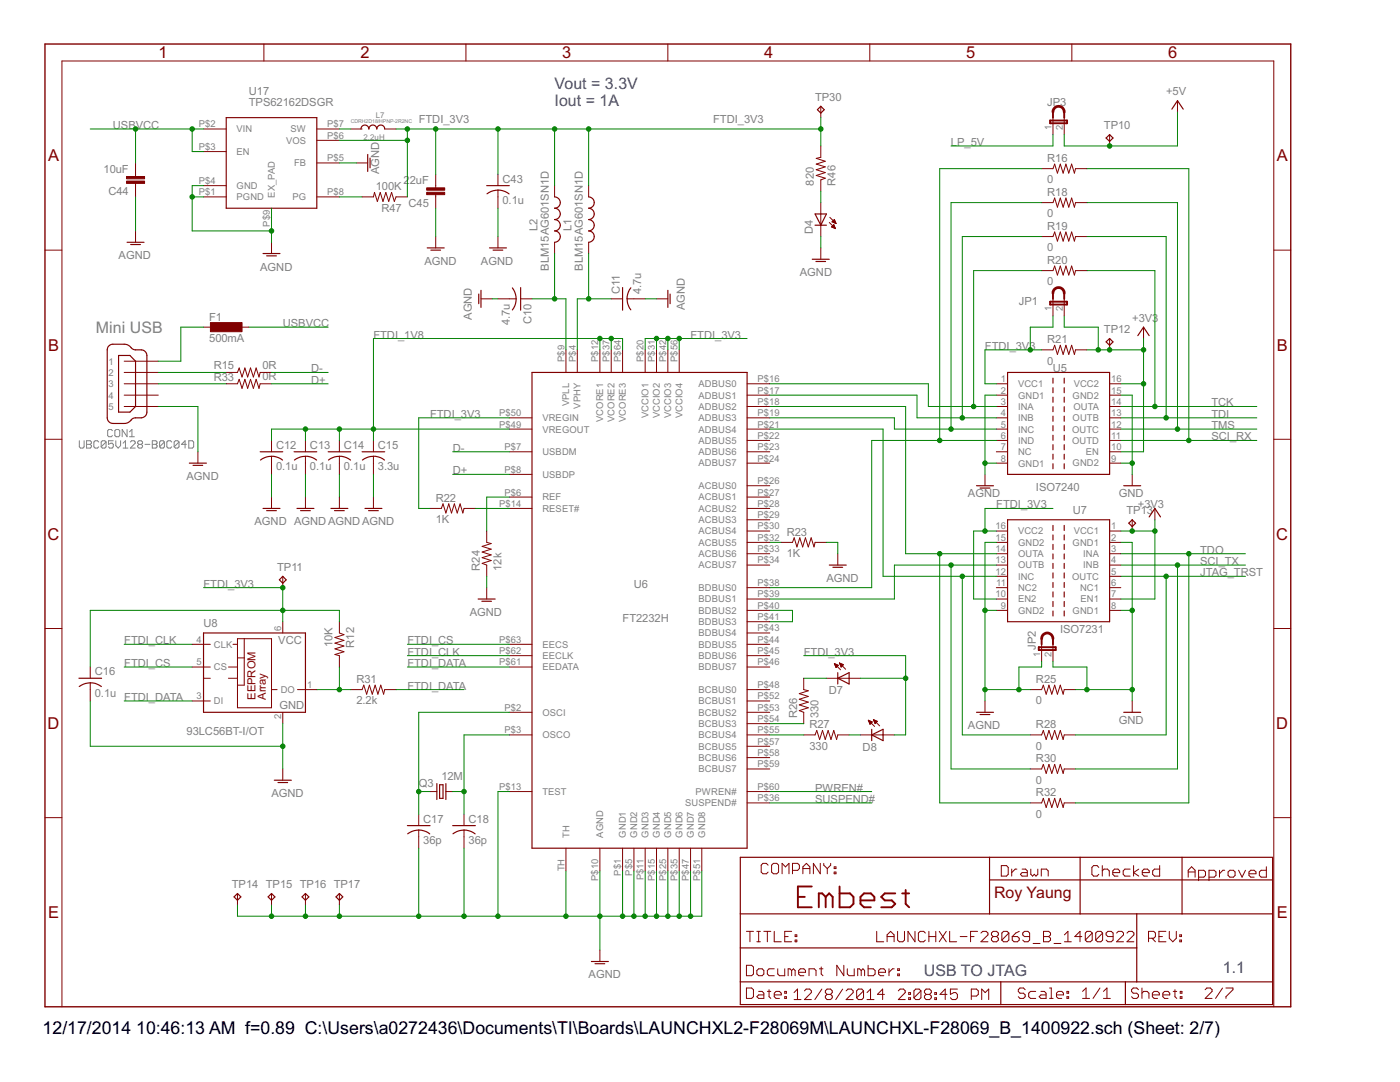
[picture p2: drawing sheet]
<svg xmlns="http://www.w3.org/2000/svg" width="279mm" height="216mm" viewBox="0 0 279 216" stroke-linecap="round" stroke-linejoin="round" font-family="sans-serif">
<g fill="none" stroke="#808080" stroke-width=".2">
<path d="M15.8 87.9v1.3l.3 .2h.5l.2-.2v-1.3M17.3 87.9h.7l.2 .3v.2l-.2 .3 .2 .2v.3l-.2 .2h-.7zM17.3 88.7h.7M19.7 88.2l-.2-.3h-.5l-.3 .3v1l.3 .2h.5l.2-.2M21.2 88.2v1l-.3 .2h-.5l-.2-.2M21.2 88.2l-.3-.3h-.5l-.2 .3v1M21.2 88.2l-1 1M22.4 85.9l-.2-.2h-.5l-.2 .2v1l.2 .2h.5l.2-.2M22.6 87.9h-.9v.8l.4-.3h.3l.2 .3v.5l-.2 .2h-.5l-.2-.2M22.9 85.9l.3-.2h.5l.2 .2v1l-.2 .2h-.5l-.3-.2zM23.1 87.9v1l.5 .5 .5-.5v-1M24.6 89.4h.9"/>
<path d="M24.6 88.4l.4-.5v1.5M25.4 85.7v1.4l-1-1.4v1.4M25.8 87.1h1M25.8 86.2l.5-.5v1.4M26 88.2l.3-.3h.5l.2 .3v.2l-1 1h1M27.7 88.7l-.2 .2v.3l.2 .2h.5l.2-.2v-.3l-.2-.2M27.7 88.7l-.2-.3v-.2l.2-.3h.5l.2 .3v.2l-.2 .3M27.7 88.7h.5M28.9 88.7h1M30.4 87.9h.7l.2 .3v.2l-.2 .3 .2 .2v.3l-.2 .2h-.7zM30.4 88.7h.7M32.8 88.2v1l-.2 .2h-.5l-.2-.2"/>
<path d="M32.8 88.2l-.2-.3h-.5l-.2 .3v1M32.8 88.2l-.9 1M34.3 88.2l-.3-.3h-.5l-.2 .3v1l.2 .2h.5l.3-.2M35.7 88.2v1l-.2 .2h-.5l-.2-.2M35.7 88.2l-.2-.3h-.5l-.2 .3v1M35.7 88.2l-.9 1M37.2 88.7h-1l.7-.8v1.5M37.7 87.9h.7l.3 .3v1l-.3 .2h-.7z"/>
</g>
<g fill="none" stroke="#800000" stroke-width=".2">
<path d="M52.7 8.8v3.4M93 8.8v3.4M133.3 8.8v3.4M173.6 8.8v3.4M213.9 8.8v3.4M27.1 32.5v2.7M27.1 36.6v2.7M40.6 30.2h4.5M40.6 37h4.5M40.6 39.3h4.5M40.6 25.7h4.5M63.2 32.5h4.5"/>
<path d="M63.2 39.3h4.5M63.2 25.7h4.5M63.2 28h4.5M70 25.7h2.3M71.1 32.5h2.3M72.3 39.3h2.2l.2-.9 .6 1.8 .6-1.8 .5 1.8 .6-1.8 .6 1.8 .5-1.8 .6 1.8 .3-.9h2.3M76.8 25.7h2.2M87 34.8v2.7M87 38.8v2.8M99.4 34.8v2.2M99.4 37.9v3.7M110.7 37v2.3"/>
<path d="M117.5 37v2.3M163.8 21.2v2.3M163.8 29.1v2.3l-.9 .2 1.8 .6-1.8 .5 1.8 .6-1.8 .6 1.8 .5-1.8 .6 1.8 .6-.9 .3v2.3M207.9 33.7h2.2l.4-1 .5 1.8 .6-1.8 .6 1.8 .5-1.8 .6 1.8 .6-1.8 .5 1.8 .3-.8h2.2M210.1 23.5v3.4M212.4 23.5v3.4M221.4 26.9v2.2M235 20.1v2.3M9 49.9h3.4M27.1 46.1v2.2M54.2 48.3v2.3M87 47.2v2.3"/>
<path d="M96 59.6h2.3M99.4 59.6h3.6M99.4 47.2v2.3M103.9 59.6h2.3M110.7 48.3v2.3M117.5 48.3v2.3M122 59.6h2.2M125.2 59.6h3.6M131 59.6h2.3M163.8 40.4v6.8M163.8 49.5v2.2M165.5 44.4l1.2 1.2"/>
<path d="M165.6 43.4l1.3 1.2M165.9 45.3l.5-.5 .3 .8zM166 45.3h.6M166 45.2h.6M166.1 44.3l.4-.5 .4 .8zM166.1 44.3h.6M166.1 45.1h.4M166.2 44.2h.5M166.2 45h.3M166.3 44.1h.3M166.3 45.4h.3M166.3 44.4h.5"/>
<path d="M166.3 44.9h.1M166.4 44h.2M166.5 43.9h.1M166.5 45.5h.2M166.6 44.5h.2M166.8 44.6h.1M207.9 54h2.2l.4-.9 .5 1.8 .6-1.8 .6 1.8 .5-1.8 .6 1.8 .6-1.8 .5 1.8 .3-.9h2.2M207.9 47.2h2.2l.4-.9 .5 1.8 .6-1.8 .6 1.8 .5-1.8 .6 1.8 .6-1.8 .5 1.8 .3-.9h2.2M207.9 40.4h2.2l.4-.9 .5 1.8 .6-1.8 .6 1.8 .5-1.8 .6 1.8 .6-1.8 .5 1.8 .3-.9h2.2M210.1 59.6v3.4M212.4 59.6v3.4M254.2 49.9h3.4"/>
<path d="M24.8 78.8h6.8M24.8 76.6h6.8M24.8 72.1h6.8M24.8 74.3h6.8M40.6 65.3h2.3M45.1 76.6h2.3l.3-.9 .6 1.8 .6-1.8 .5 1.8 .6-1.8 .6 1.8 .5-1.8 .6 1.8 .2-.9h2.3M45.1 74.3h2.3l.3-.9 .6 1.8 .6-1.8 .5 1.8 .6-1.8 .6 1.8 .5-1.8 .6 1.8 .2-.9h2.3M47.4 65.3h2.3M112.9 69.8v4.5M115.2 69.8v4.5M119.7 69.8v4.5M122 69.8v4.5"/>
<path d="M124.2 69.8v4.5M128.8 69.8v4.5M131 69.8v4.5M133.3 69.8v4.5M135.6 69.8v4.5M149.1 78.8h4.5M149.1 76.6h4.5M198.8 78.8h2.3M198.8 76.6h2.3M207.9 69.8h2.2l.4-.9 .5 1.8 .6-1.8 .6 1.8 .5-1.8 .6 1.8 .6-1.8 .5 1.8 .3-.9h2.2M221.4 78.8h2.3M221.4 76.6h2.3"/>
<path d="M221.4 67.5v2.3M228.2 65.3v2.2M9 87.7h3.4M24.8 81.1h6.8M39.5 90.1v2.3M54.2 87.9v2.2M54.2 91.1v3.6M54.2 99.2v2.3M61 87.9v2.2M61 91.1v3.6M61 99.2v2.3M67.7 87.9v2.2"/>
<path d="M67.7 91.1v3.6M67.7 99.2v2.3M74.5 87.9v2.2M74.5 91.1v3.6M74.5 99.2v2.3M101.6 83.4h4.6M101.6 90.1h4.6M101.6 94.7h4.6M101.6 99.2h4.6M101.6 85.6h4.6M149.1 83.4h4.5M149.1 90.1h4.5"/>
<path d="M149.1 99.2h4.5M149.1 96.9h4.5M149.1 92.4h4.5M149.1 87.9h4.5M149.1 85.6h4.5M149.1 81.1h4.5M196.6 94.7v2.2M198.8 83.4h2.3M198.8 90.1h2.3M198.8 92.4h2.3M198.8 87.9h2.3M198.8 85.6h2.3"/>
<path d="M198.8 81.1h2.3M221.4 83.4h2.3M221.4 90.1h2.3M221.4 92.4h2.3M221.4 87.9h2.3M221.4 85.6h2.3M221.4 81.1h2.3M226 94.7v2.2M254.2 87.7h3.4M56.4 115v2.3M85.8 101.5h2.3l.3-1 .6 1.9 .6-1.9 .5 1.9 .6-1.9 .5 1.9 .6-1.9 .6 1.9 .2-.9h2.3M97.1 106v2.2l.9 .3-1.8 .5 1.8 .6-1.8 .6 1.8 .5-1.8 .6 1.8 .5-1.8 .6 .9 .4v2.2"/>
<path d="M97.1 117.3v2.2M101.6 101.5h4.6M149.1 101.5h4.5M149.1 119.5h4.5M149.1 117.3h4.5M149.1 103.7h4.5M149.1 106h4.5M149.1 108.2h4.5M149.1 110.5h4.5M149.1 112.8h4.5M155.9 108.2h2.3l.3-.9 .5 1.8 .6-1.8 .6 1.8 .5-1.8 .6 1.8 .6-1.8 .6 1.8 .2-.9h2.2M167.2 110.5v2.3"/>
<path d="M198.8 119.5h2.3M198.8 117.3h2.3M198.8 106h2.3M198.8 108.2h2.3M198.8 110.5h2.3M198.8 112.8h2.3M198.8 115h2.3M221.4 119.5h2.3M221.4 117.3h2.3M221.4 106h2.3M221.4 108.2h2.3M221.4 110.5h2.3"/>
<path d="M221.4 112.8h2.3M221.4 115h2.3M226 103.7v2.3M230.5 101.5v2.2M9 125.4h3.4M18 133.1v2.2M18 136.2v3.7M38.4 139.9h3.6M38.4 128.6h3.6M38.4 133.1h3.6M40.6 135.3h1.4M45.6 135.3h1.8"/>
<path d="M45.6 133.1h1.8M46.5 128.6h.9M47.4 127.4h6.8v13.8h-6.8zM47.4 131.3h1.3M48.7 127.4v9.3h-1.3M54.2 137.6h1.1M56.4 124.1v2.2M59.4 137.6h3.8M67.7 124.1v2.2l.9 .3-1.8 .6 1.8 .6-1.8 .5 1.8 .6-1.8 .6 1.8 .5-1.8 .6 .9 .2v2.3M70 137.6h2.3l.3-.9 .6 1.8 .5-1.8 .6 1.8 .6-1.8 .5 1.8 .6-1.8 .6 1.8 .2-.9h2.2M101.6 128.6h4.6M101.6 133.1h4.6"/>
<path d="M101.6 130.8h4.6M149.1 137.6h4.5M149.1 139.9h4.5M149.1 128.6h4.5M149.1 133.1h4.5M149.1 130.8h4.5M149.1 126.3h4.5M149.1 124.1h4.5M149.1 121.8h4.5M160.4 135.3v2.3l.9 .2-1.8 .6 1.8 .6-1.8 .5 1.8 .6-1.8 .6 1.8 .5-1.8 .6 .9 .3v2.3M164.9 135.3h6.8M166.5 132.4l1.2 1.2"/>
<path d="M166.5 132.4l.8 .4M166.5 132.4l.4 .8 .4-.4M166.5 132.5h.1M166.6 132.5h.3M166.6 132.7h.5M166.7 132.8h.6M166.7 132.9h.5M166.8 133h.3M166.8 133.1h.2M166.8 133.2h.1M167.5 132.3l1.3 1.2M167.5 132.3l.8 .3-.4 .5z"/>
<path d="M167.6 132.4h.1M167.6 132.5h.3M167.6 132.5h.5M167.7 132.7h.6M167.7 132.8h.5M167.8 132.9h.3M167.8 133h.2M167.9 133.1h.1M196.6 139.9v2.2M198.8 121.8h2.3M205.6 137.6h2.3l.3-.9 .6 1.8 .5-1.8 .6 1.8 .6-1.8 .5 1.8 .6-1.8 .6 1.8 .2-.9h2.3M207.9 128.6v3.4"/>
<path d="M210.1 128.6v3.4M221.4 121.8h2.3M226 139.9v2.2M254.2 125.4h3.4M56.4 142.1v2.3M56.4 153.4v2.3M85.8 157.9h1.4M89 157.9h1.3M101.6 142.1h4.6M101.6 146.6h4.6M101.6 157.9h4.6M149.1 142.1h4.5"/>
<path d="M149.1 146.6h4.5M149.1 157.9h4.5M149.1 144.4h4.5M149.1 148.9h4.5M149.1 151.2h4.5M149.1 153.4h4.5M160.4 146.6h2.3l.3-.8 .6 1.8 .5-1.8 .6 1.8 .6-1.8 .5 1.8 .6-1.8 .6 1.8 .2-1h2.3M171.7 146.6h6.8M173.3 143.7l1.2 1.2M173.3 143.7l.8 .4-.5 .4M173.3 143.7l.3 .8M173.3 143.8h.1"/>
<path d="M173.4 143.9h.3M173.4 144h.5M173.5 144.1h.6M173.5 144.2h.4M173.5 144.3h.3M173.6 144.4h.1M173.6 144.5h.1M174.3 143.6l1.3 1.2M174.3 143.6l.8 .3-.5 .5zM174.3 143.7h.2M174.4 143.8h.3M174.4 143.9h.6"/>
<path d="M174.5 144h.6M174.5 144.1h.5M174.6 144.2h.3M174.6 144.3h.2M205.6 146.6h2.3l.3-.8 .6 1.8 .5-1.8 .6 1.8 .6-1.8 .5 1.8 .6-1.8 .6 1.8 .2-1h2.3M205.6 153.4h2.3l.3-.9 .6 1.8 .5-1.8 .6 1.8 .6-1.8 .5 1.8 .6-1.8 .6 1.8 .2-.9h2.3M9 163.2h3.4M47.4 178.3v2.3M54.2 178.3v2.3M61 178.3v2.3M67.7 178.3v2.3M83.6 162.5v2.2"/>
<path d="M83.6 165.6v3.6M92.6 162.5v2.2M92.6 165.6v3.6M112.9 169.2v4.6M119.7 169.2v4.6M124.2 169.2v4.6M126.5 169.2v4.6M128.8 169.2v4.6M131 169.2v4.6M133.3 169.2v4.6M135.6 169.2v4.6M137.8 169.2v4.6"/>
<path d="M140.1 169.2v4.6M149.1 160.2h4.5M153.3 172.6l-.3-.3h-.7l-.4 .3v1.4l.4 .3h.7l.3-.3M154.3 172.3h.7l.4 .3v1.4l-.4 .3h-.7l-.3-.3v-1.4zM156.1 174.3v-2l.7 .7 .7-.7v2M158.2 173.7h1l.3-.4v-.7l-.3-.3h-1v2M160.2 174.3v-1.3l.7-.7 .7 .7v1.3M160.2 173.3h1.4M163.7 172.3v2l-1.4-2v2M164.4 172.3v.3l.7 .7M165.1 173.3v1M165.8 172.3v.3l-.7 .7"/>
<path d="M166.5 174h.3v.3h-.3zM166.5 173h.3v.3h-.3zM199.8 172.7h1.1l.3 .4v1.4l-.3 .3h-1.1zM201.9 173.4v1.4M202.9 173.4h-.3l-.7 .7M204 173.4h.7l.3 .4v1h-1l-.4-.3 .4-.4h1M205.6 160.2h2.3l.3-.9 .6 1.8 .5-1.8 .6 1.8 .6-1.8 .5 1.8 .6-1.8 .6 1.8 .2-.9h2.3M205.7 173.4v1.1l.4 .3 .3-.3 .4 .3 .3-.3v-1.1M207.8 174.8v-1.4h1.1l.3 .4v1M219.3 173.1l-.4-.4h-.7l-.3 .4v1.4l.3 .3h.7l.4-.3M220 173.8l.3-.4h.7l.4 .4v1M220 172.7v2.1"/>
<path d="M222.1 174.1h1.4v-.3l-.4-.4h-.7l-.3 .4v.7l.3 .3h.7M225.5 173.4h-1l-.3 .4v.7l.3 .3h1M226.2 172.7v2.1M227.3 173.4l-1.1 .7 1.1 .7M228 174.1h1.4v-.3l-.4-.4h-.7l-.3 .4v.7l.3 .3h.7M231.4 172.7v2.1h-1l-.4-.3v-.7l.4-.4h1M237.1 175v-1.3l.7-.7 .7 .7v1.3M237.1 174h1.4M239.2 175h1l.4-.3v-.7l-.4-.3h-1v2M241.3 175h1l.4-.3v-.7l-.4-.3h-1v2M243.4 173.7v1.3M244.4 173.7h-.3l-.7 .6"/>
<path d="M245.1 174l.3-.3h.7l.4 .3v.7l-.4 .3h-.7l-.3-.3zM247.2 173.7l.7 1.3 .7-1.3M249.3 174.3h1.4v-.3l-.4-.3h-.7l-.3 .3v.7l.3 .3h.7M252.7 173v2h-1l-.4-.3v-.7l.4-.3h1M254.2 163.2h3.4M119.7 189.6v2.3M149 192.6h1l.4 .4v1.4l-.4 .3h-1zM149 197.1h1l.4 .4v1.4l-.4 .3h-1zM149 185.8h1.4M149.7 185.8v2.1M151 193.7l.4-.4h.7l.3 .4v.7l-.3 .3h-.7l-.4-.3zM151 185.8h.7"/>
<path d="M151 187.9h.7M151.4 197.8h.7l.3 .4v1h-1l-.4-.3 .4-.4h1M151.4 185.8v2.1M152.4 185.8h1.4M153.1 197.8h.7M153.1 185.8v2.1M153.5 197.5v1.4l.3 .3M154.5 198.5h1.4v-.3l-.3-.4h-.7l-.4 .4v.7l.4 .3h.7M154.5 185.8v2.1h1.4M154.5 193.3h-1l-.4 .4v.7l.4 .3h1M155.2 193.3v1.1l.4 .3h1v-1.4M156.6 198.9h.4v.3h-.4z"/>
<path d="M156.6 197.8h.4v.4h-.4zM156.6 186.9h.7M158 185.8h-1.4v2.1h1.4M158 193.7l.3-.4 .4 .4v1M158 193.7l-.4-.4h-.3v1.4M158 193.7v1M158.5 198.1l.7-.7v2.1M158.5 199.5h1.4M158.7 187.6h.3v.3h-.3zM158.7 186.5h.3v.4h-.3zM159.4 194h1.4v-.3l-.4-.4h-.7l-.3 .4v.7l.3 .3h.7M160.5 197.7l.4-.3h.7l.3 .3v.4l-1.4 1.4h1.4"/>
<path d="M161.5 194.7v-1.4h1l.4 .4v1M163.5 193.3h.7M163.9 193v1.4l.3 .3M164 197.4l-1.4 2.1M165.1 198.4l-.4 .4v.3l.4 .4h.7l.3-.4v-.3l-.3-.4M165.1 198.4l-.4-.3v-.4l.4-.3h.7l.3 .3v.4l-.3 .3M165.1 198.4h.7M168.2 197.4l-1.4 2.1M168.4 192.6v2.1l-1.4-2.1v2.1M168.9 197.7l.3-.3h.7l.4 .3v.4l-1.4 1.4h1.4M169.1 193.3v1.1l.3 .3h1.1v-1.4M171.9 193.7l-.4-.4h-.3v1.4"/>
<path d="M171.9 193.7v1M171.9 193.7l.3-.4 .4 .4v1M172.3 197.7v1.4l-.3 .4h-.7l-.3-.4M172.3 197.7l-.3-.3h-.7l-.3 .3v1.4M172.3 197.7l-1.3 1.4M173 199.5h1.4M173 198.1l.7-.7v2.1M173.2 192.6v2.1h1.1l.3-.3v-.7l-.3-.4h-1.1M175 185.8v2.1h1.4M175.3 194h1.4v-.3l-.3-.4h-.7l-.4 .4v.7l.4 .3h.7M176.5 198.4h-1.4l1-1v2.1M177 186.9h1.4"/>
<path d="M177 187.9v-1.4l.7-.7 .7 .7v1.4M177.4 193.3v1.4M178.5 193.3h-.4l-.7 .7M179.1 185.8v1.8l.4 .3h.7l.3-.3v-1.8M179.2 194.4h.3v.3h-.3zM179.2 193.3h.3v.4h-.3zM179.3 197.7l.3-.3h.7l.4 .3v.4l-1.4 1.4h1.4M181.4 199.1h.3v.4h-.3zM181.4 198.1h.3v.3h-.3zM182.6 185.8v2.1l-1.4-2.1v2.1M183.8 197.7v1.4l-.4 .4h-.6l-.4-.4M183.8 197.7l-.4-.3h-.6l-.4 .3v1.4"/>
<path d="M183.8 197.7l-1.4 1.4M184.7 186.2l-.4-.4h-.7l-.3 .4v1.4l.3 .3h.7l.4-.3M184.8 198.4l-.3 .4v.3l.3 .4h.7l.4-.4v-.3l-.4-.4M184.8 198.4l-.3-.3v-.4l.3-.3h.7l.4 .3v.4l-.4 .3M184.8 198.4h.7M185.4 186.9h1.4M185.4 185.8v2.1M186.6 199.1h.3v.4h-.3zM186.6 198.1h.3v.3h-.3zM186.8 185.8v2.1M187.5 185.8l1.3 2.1M188.8 185.8l-1.3 2.1"/>
<path d="M189 198.4h-1.4l1-1v2.1M189.5 185.8v2.1h1.4M191.1 197.4h-1.4v1l.7-.3h.3l.4 .3v.7l-.4 .4h-.7l-.3-.4M191.6 186.9h1.4M193.7 186.9h.7M193.8 198.8h1.1l.3-.4v-.7l-.3-.3h-1.1v2.1M195.1 185.8h-1.4v2.1M195.8 186.2l.3-.4h.7l.4 .4v.3l-1.4 1.4h1.4M195.9 199.5v-2.1l.7 .7 .7-.7v2.1M198.2 186.9l-.3-.4v-.3l.3-.4h.7l.3 .4v.3l-.3 .4M198.2 186.9l-.3 .3v.4l.3 .3h.7l.3-.3v-.4l-.3-.3M198.2 186.9h.7"/>
<path d="M201.3 186.2l-.3-.4h-.7l-.4 .4v1.4M201.3 186.2v1.4l-.3 .3h-.7l-.4-.3M201.3 186.2l-1.4 1.4M202 186.9h1.1l.3 .3v.4l-.3 .3h-.7l-.4-.3zM203.4 185.8l-.7 .4-.7 .7M204.6 197.5l-.3-.4h-.7l-.4 .4v.3l.4 .4h.7l.3 .3v.4l-.3 .3h-.7l-.4-.3M205.5 186.9h-1.1l-.3-.4v-.3l.3-.4h.7l.4 .4v1.4l-.4 .3h-.7l-.3-.3M206.2 188.3h1.4M206.7 197.8h-1l-.4 .4v.7l.4 .3h1M207.7 197.8h.7l.4 .4v1h-1.1l-.3-.3 .3-.4h1.1M208.3 185.8h1l.4 .4v.3l-.4 .4 .4 .3v.4l-.4 .3h-1zM208.3 186.9h1"/>
<path d="M209.5 199.2h.7M209.5 197.1h.3v2.1M210.4 188.3h1.3M210.8 198.5h1.4v-.3l-.3-.4h-.7l-.4 .4v.7l.4 .3h.7M212.4 187.9h1.4M212.4 186.5l.7-.7v2.1M212.9 198.9h.4v.3h-.4zM212.9 197.8h.4v.4h-.4zM215.9 186.9h-1.4l1-1.1v2.1M216 199.2h1.4M216 197.8l.7-.7v2.1M218 186.2l-.4-.4h-.7l-.3 .4v1.4"/>
<path d="M218 186.2v1.4l-.4 .3h-.7l-.3-.3M218 186.2l-1.4 1.4M219.5 197.1l-1.4 2.1M220 186.2v1.4l-.3 .3h-.7l-.3-.3M220 186.2l-.3-.4h-.7l-.3 .4v1.4M220 186.2l-1.3 1.4M220.2 199.2h1.4M220.2 197.8l.7-.7v2.1M222.1 186.9h-1l-.4-.4v-.3l.4-.4h.7l.3 .4v1.4l-.3 .3h-.7l-.4-.3M222.8 186.2l.4-.4h.7l.3 .4v.3l-1.4 1.4h1.4M224.9 186.2l.4-.4h.7l.3 .4v.3l-1.4 1.4h1.4M227.2 197.5l-.3-.4h-.7l-.4 .4v.3l.4 .4h.7l.3 .3v.4l-.3 .3h-.7l-.4-.3"/>
<path d="M227.9 198.2l.3-.4h.7l.4 .4v1M227.9 197.1v2.1M229.2 187.2h1.1l.3-.3v-.7l-.3-.4h-1.1v2.1M229.9 187.2l.7 .7M230 198.5h1.4v-.3l-.4-.4h-.7l-.3 .4v.7l.3 .3h.7M231.3 186.9h.7M232.1 198.5h1.3v-.3l-.3-.4h-.7l-.3 .4v.7l.3 .3h.7M232.7 185.8h-1.4v2.1h1.4M233.4 185.8v1.4l.7 .7 .7-.7v-1.4M234.1 197.8h.7M234.5 197.5v1.4l.3 .3M235.5 187.6h.3v.3h-.3z"/>
<path d="M235.5 186.5h.3v.4h-.3zM235.5 198.9h.4v.3h-.4zM235.5 197.8h.4v.4h-.4zM240.5 197.5l.4-.4h.7l.3 .4v.3l-1.4 1.4h1.4M244 197.1l-1.4 2.1M244.7 197.1h1.4v.4l-1.4 1.4v.3M12.4 200.9v-188.7h241.8v188.7"/>
</g>
<g fill="none" stroke="#800000" stroke-width=".23">
<path d="M45.1 23.5h18.1v18.1h-18.1zM72 25.7a.79 .79 0 0 1 .8-.8 .79 .79 0 0 1 .8 .8 .79 .79 0 0 1 .8-.8 .79 .79 0 0 1 .8 .8 .78 .78 0 0 1 .8-.8 .78 .78 0 0 1 .8 .8M73.4 30.8v3.4M73.9 31.5v2M97.1 37h4.5M97.2 38.7a3.6 3.6 0 0 1 4.4 0M110.7 39.3a1.13 1.13 0 0 1 1.1 1.1 1.13 1.13 0 0 1-1.1 1.2 1.13 1.13 0 0 1 1.1 1.1 1.13 1.13 0 0 1-1.1 1.1 1.13 1.13 0 0 1 1.1 1.1 1.13 1.13 0 0 1-1.1 1.2 1.13 1.13 0 0 1 1.1 1.1 1.13 1.13 0 0 1-1.1 1.1M117.5 39.3a1.13 1.13 0 0 1 1.1 1.1 1.13 1.13 0 0 1-1.1 1.2 1.13 1.13 0 0 1 1.1 1.1 1.13 1.13 0 0 1-1.1 1.1 1.13 1.13 0 0 1 1.1 1.1 1.13 1.13 0 0 1-1.1 1.2 1.13 1.13 0 0 1 1.1 1.1 1.13 1.13 0 0 1-1.1 1.1M163.1 21.9l.7-.7 .7 .7-.7 .7zM220.7 27.5l.7-.6 .7 .6-.7 .7zM233.9 21.8l1.1-1.7 1.1 1.7M25.4 48.3h3.3"/>
<path d="M26.1 48.8h1.9M52.5 50.6h3.4M53.2 51.1h2M85.3 49.5h3.3M86 49.9h1.9M95.5 58.7v1.9M96 57.9v3.4M97.7 49.5h3.4M98.4 49.9h2M102.3 57.4l.4 .9 .3 1.3M103 59.6l-.3 1.4-.4 .8M103.9 57.4v4.5"/>
<path d="M124.2 57.4v4.5M125.2 59.6l.1 1 .6 1.2M125.9 57.4l-.5 .9-.3 1.3M133.3 57.9v3.4M133.7 58.7v1.9M162.1 51.7h3.4M162.7 42.7h2.2l-1.1 2.2zM162.7 44.9h2.2M162.8 52.2h2M21.7 69l.5-.3h2.9l.6 .2 .6 .7a2.17 2.17 0 0 0 1.9 .2 1.16 1.16 0 0 1 1.1 1.1v11.3a1.16 1.16 0 0 1-1.1 1.2 2.17 2.17 0 0 0-1.9 .2l-.6 .6-.6 .3h-2.6a1.16 1.16 0 0 1-1.1-1.1v-13.6zM23.7 70.9h2.2l1.2 1.2v9l-1.2 1.1h-2.2zM106.2 74.3h42.9v94.9h-42.9z"/>
<path d="M201.1 74.3h20.3v20.4h-20.3zM210.1 75.5v1M210.1 77.4v1M210.1 79.2v1.1M212.4 75.5v1M212.4 77.4v1M212.4 79.2v1.1M220.7 68.2l.7-.7 .7 .7-.7 .7zM227.1 67l1.1-1.7 1.1 1.7M37.8 92.4h3.4M38.5 92.9h1.9M51.9 90.1h4.5"/>
<path d="M52 91.8a3.6 3.6 0 0 1 4.4 0M58.7 90.1h4.5M58.8 91.8a3.6 3.6 0 0 1 4.4 0M65.5 90.1h4.5M65.6 91.8a3.6 3.6 0 0 1 4.4 0M72.3 90.1h4.5M72.3 91.8a3.6 3.6 0 0 1 4.4 0M194.9 96.9h3.4M195.6 97.4h1.9M210.1 81.2v.9M210.1 83v1.1M210.1 84.9v1.1"/>
<path d="M210.1 86.8v1M210.1 88.7v1M210.1 90.6v1M210.1 92.5v1M212.4 81.2v.9M212.4 83v1.1M212.4 84.9v1.1M212.4 86.8v1M212.4 88.7v1M212.4 90.6v1M212.4 92.5v1M224.3 96.9h3.3"/>
<path d="M52.5 101.5h3.4M53.2 101.9h2M56.4 115l.7 .7-.7 .7-.6-.7zM59.3 101.5h3.4M60 101.9h1.9M66 101.5h3.4M66.8 101.9h1.9M72.8 101.5h3.4M73.6 101.9h1.9M95.4 119.5h3.4M96.2 120h1.9M165.5 112.8h3.4"/>
<path d="M166.2 113.2h2M201.1 103.7h20.3v20.4h-20.3zM210.1 104.8v1.1M210.1 106.7v1M210.1 108.6v1M210.1 110.5v1M210.1 112.4v1M210.1 114.3v1M210.1 116.2v1M210.1 118.1v1M212.4 104.8v1.1M212.4 106.7v1"/>
<path d="M212.4 108.6v1M212.4 110.5v1M212.4 112.4v1M212.4 114.3v1M212.4 116.2v1M212.4 118.1v1M225.3 104.4l.7-.7 .6 .7-.6 .7zM229.3 103.1l1.2-1.6 1.1 1.6M15.7 135.3h4.6M15.8 137a3.7 3.7 0 0 1 4.4 0M40.6 126.3h20.4v15.8h-20.4zM167.2 135.3l2.3-1.1v2.3z"/>
<path d="M167.2 134.2v2.3M210.1 120v1M210.1 121.9v1M212.4 120v1M212.4 121.9v1M54.7 155.7h3.4M55.5 156.1h1.9M87.2 156.4v3.1M87.7 156.6h.7v2.7h-.7zM89 156.4v3.1M174 146.6l2.2-1.1v2.3zM174 145.5v2.3"/>
<path d="M194.9 142.1h3.4M195.6 142.6h1.9M224.3 142.1h3.3M46.7 179l.7-.7 .7 .7-.7 .6zM53.5 179l.7-.7 .7 .7-.7 .6zM60.3 179l.7-.7 .6 .7-.6 .6zM67.1 179l.6-.7 .7 .7-.7 .6zM81.3 164.7h4.5M81.4 166.4a3.6 3.6 0 0 1 4.4 0M90.3 164.7h4.6M90.4 166.4a3.6 3.6 0 0 1 4.4 0M147.7 171.1h106.3v29.3h-106.3z"/>
<path d="M197.5 171.1v11.3M197.5 175.6h56.5M215.6 171.1v11.3M235.9 171.1v11.3M118 191.9h3.4M118.7 192.3h2M147.7 182.4h106.3M147.7 195.9h106.3M147.7 189.1h79.2M199.7 195.9v4.5M224.6 195.9v4.5M226.9 182.4v13.5"/>
</g>
<g fill="none" stroke="#800000" stroke-width=".38">
<path d="M209.6 24h3.4v.6h-3.4zM210.1 22.4v1.1M212.4 22.4v1.1M210.1 58.5v1.1M212.4 58.5v1.1M209.6 60.2h3.4v.6h-3.4zM207.3 129.1h3.4v.6h-3.4zM207.9 127.4v1.2M210.1 127.4v1.2M159.2 179h1.4M162 176.9h-2.8v4.1h2.8M164.8 179l-.7-.7h-.7v2.7"/>
<path d="M164.8 179v2M164.8 179l.7-.7 .7 .7v2M167.6 176.9v4.1h2l.7-.6v-1.4l-.7-.7h-2M171.7 179.7h2.8v-.7l-.7-.7h-1.4l-.7 .7v1.4l.7 .6h1.4M178.7 178.3h-2.1l-.7 .7 .7 .7h1.4l.7 .7-.7 .6h-2.1M180 178.3h1.4M180.7 177.6v2.8l.7 .6"/>
</g>
<g fill="#800000" stroke="#800000" stroke-width=".2">
<path d="M42 64.4h6.3v1.8h-6.3z"/>
<path d="M25.3 35.2h3.6v.5h-3.6z"/>
<path d="M25.3 36.1h3.6v.5h-3.6z"/>
<path d="M85.2 37.5h3.6v.5h-3.6z"/>
<path d="M85.2 38.4h3.6v.4h-3.6z"/>
</g>
<path d="M9 8.8h248.6v192.1h-248.6z" fill="none" stroke="#800000" stroke-width=".28"/>
<path d="M210.1 22.4a1.12 1.12 0 0 1 1.2-1.2 1.12 1.12 0 0 1 1.1 1.2M210.1 58.5a1.12 1.12 0 0 1 1.2-1.1 1.12 1.12 0 0 1 1.1 1.1M207.9 127.4a1.13 1.13 0 0 1 1.1-1.1 1.13 1.13 0 0 1 1.1 1.1" fill="none" stroke="#800000" stroke-width=".55"/>
<g fill="none" stroke="#008000" stroke-width=".2">
<path d="M18 25.7h22.6M27.1 25.7v6.8M27.1 39.3v6.8M38.4 25.7v4.5h2.2M38.4 39.3h2.2M40.6 37h-2.2v9.1h15.8M67.7 25.7h2.3M67.7 32.5h3.4M67.7 39.3h4.6M67.7 28h13.6M79 25.7h84.8M81.3 25.7v13.6"/>
<path d="M87 25.7v9.1M99.4 25.7v9.1M110.7 25.7v11.3M117.5 25.7v11.3M163.8 23.5v5.6M163.8 38.2v2.2M207.9 33.7h-20.4v54.2M210.1 26.9v2.2h-20.3M216.9 33.7h20.4v54.2M235 22.4v6.7h-22.6v-2.2M54.2 41.6v6.7M87 41.6v5.6"/>
<path d="M98.3 59.6h1.1M99.4 41.6v5.6M106.2 59.6h6.7v10.2M110.7 50.6v9M117.5 50.6v9M122 59.6h-6.8v10.2M128.8 59.6h2.2M163.8 47.2v2.3M207.9 54h-13.6v27.1M207.9 47.2h-15.9v36.2M207.9 40.4h-18.1v45.2M216.9 54h13.6v27.1"/>
<path d="M216.9 47.2h15.8v36.2M216.9 40.4h18.1v45.2M31.6 74.3h13.5M31.6 76.6h13.5M40.6 65.3h-4.5v6.8h-4.5M49.7 65.3h15.8M54.2 74.3h11.3M54.2 76.6h11.3M119.7 67.5v2.3M122 67.5v2.3M124.2 69.8v-2.3h-49.7v20.4M131 67.5v2.3"/>
<path d="M133.3 67.5v2.3M135.6 67.5v2.3M149.1 67.5h-20.3v2.3M153.6 78.8h29.4v4.6h15.8M153.6 76.6h31.7v4.5h13.5M198.8 78.8h-2.2v15.9M207.9 69.8h-11.3v6.8h2.2M210.1 63v2.3h-4.5v4.5M212.4 63v2.3h6.8v4.5M216.9 69.8h11.3M223.7 78.8h2.3v15.9M223.7 76.6h4.5"/>
<path d="M228.2 67.5v22.6h-4.5M31.6 81.1h7.9v9M54.2 94.7v4.5M61 85.6v2.3M61 94.7v4.5M67.7 85.6v2.3M67.7 94.7v4.5M74.5 94.7v4.5M90.3 90.1h11.3M90.3 94.7h11.3M101.6 83.4h-18v18.1h2.2M101.6 85.6h-47.4v2.3"/>
<path d="M101.6 99.2h-4.5v6.8M153.6 81.1h27.1v29.4h18.1M153.6 83.4h24.9v2.2h20.3M153.6 85.6h22.6v29.4h22.6M196.6 92.4h2.2M198.8 87.9h-24.8v29.4h-20.4M223.7 92.4h2.3M223.7 81.1h27.1M223.7 83.4h27.1M223.7 85.6h27.1M223.7 87.9h27.1M40.6 117.3h15.8v6.8"/>
<path d="M94.9 101.5h6.7M97.1 115v2.3M153.6 108.2h2.3M164.9 108.2h2.3v2.3M187.5 110.5v49.7h18.1M189.8 112.8v40.6h15.8M192 115v31.6h13.6M198.8 108.2h-2.2v31.7M198.8 106h-4.5v13.5h4.5M198.8 112.8h-20.3v6.7h-24.9M210.1 101.5h-13.5v4.5M223.7 108.2h2.3v31.7"/>
<path d="M223.7 106h6.8M223.7 110.5h24.9M223.7 115h24.9M223.7 112.8h24.9M230.5 103.7v15.8h-6.8M232.7 115v31.6h-18M235 112.8v40.6h-20.3M237.3 110.5v49.7h-22.6M18 139.9v9h38.4M24.8 133.1h13.6M24.8 128.6h13.6M24.8 139.9h13.6"/>
<path d="M63.2 137.6h6.8M67.7 124.1v-2.3h-49.7v11.3M67.7 133.1v4.5M79 137.6h13.6M81.3 133.1h20.3M81.3 128.6h20.3M81.3 130.8h20.3M153.6 121.8h4.6v2.3h-4.6M160.4 130.8h20.3v15.8h-2.2M160.4 135.3h4.5M171.7 135.3h9M196.6 121.8h2.2"/>
<path d="M196.6 137.6h9M207.9 132v1.1h-4.6v4.5M210.1 132v1.1h6.8v4.5M214.7 137.6h11.3M223.7 121.8h2.3M56.4 144.4v9M83.6 157.9h2.2M90.3 157.9h2.3M101.6 157.9h-2.2v24.9M101.6 146.6h-9v15.9M101.6 142.1h-18v20.4M153.6 157.9h20.4"/>
<path d="M153.6 146.6h6.8M153.6 144.4h6.8M169.5 146.6h2.2M83.6 169.2v13.6M92.6 169.2v13.6M112.9 173.8v9M119.7 173.8v15.8M124.2 173.8v9M126.5 173.8v9M128.8 173.8v9M131 173.8v9M133.3 173.8v9"/>
<path d="M135.6 173.8v9M137.8 173.8v9M140.1 173.8v9h-92.7v-2.2M153.6 160.2h20.4M54.2 180.6v2.2M61 180.6v2.2M67.7 180.6v2.2"/>
</g>
<g fill="#008000" stroke="#008000" stroke-width=".2">
<circle cx="226" cy="92.4" r=".44"/>
<circle cx="226" cy="121.8" r=".44"/>
<circle cx="226" cy="137.6" r=".44"/>
<circle cx="216.9" cy="137.6" r=".44"/>
<circle cx="228.2" cy="69.8" r=".44"/>
<circle cx="219.2" cy="69.8" r=".44"/>
<circle cx="228.2" cy="76.6" r=".44"/>
<circle cx="221.4" cy="69.8" r=".44"/>
<circle cx="230.5" cy="106" r=".44"/>
<circle cx="226" cy="106" r=".44"/>
<circle cx="38.4" cy="25.7" r=".44"/>
<circle cx="27.1" cy="25.7" r=".44"/>
<circle cx="230.5" cy="81.1" r=".44"/>
<circle cx="232.7" cy="83.4" r=".44"/>
<circle cx="237.3" cy="110.5" r=".44"/>
<circle cx="235" cy="85.6" r=".44"/>
<circle cx="67.7" cy="137.6" r=".44"/>
<circle cx="74.5" cy="85.6" r=".44"/>
<circle cx="119.7" cy="67.5" r=".44"/>
<circle cx="122" cy="67.5" r=".44"/>
<circle cx="67.7" cy="85.6" r=".44"/>
<circle cx="61" cy="85.6" r=".44"/>
<circle cx="194.3" cy="81.1" r=".44"/>
<circle cx="192" cy="83.4" r=".44"/>
<circle cx="187.5" cy="110.5" r=".44"/>
<circle cx="189.8" cy="85.6" r=".44"/>
<circle cx="192" cy="115" r=".44"/>
<circle cx="119.7" cy="182.8" r=".44"/>
<circle cx="128.8" cy="182.8" r=".44"/>
<circle cx="126.5" cy="182.8" r=".44"/>
<circle cx="124.2" cy="182.8" r=".44"/>
<circle cx="131" cy="182.8" r=".44"/>
<circle cx="133.3" cy="182.8" r=".44"/>
<circle cx="135.6" cy="182.8" r=".44"/>
<circle cx="137.8" cy="182.8" r=".44"/>
<circle cx="112.9" cy="182.8" r=".44"/>
<circle cx="99.4" cy="182.8" r=".44"/>
<circle cx="92.6" cy="182.8" r=".44"/>
<circle cx="83.6" cy="182.8" r=".44"/>
<circle cx="54.2" cy="182.8" r=".44"/>
<circle cx="61" cy="182.8" r=".44"/>
<circle cx="67.7" cy="182.8" r=".44"/>
<circle cx="56.4" cy="148.9" r=".44"/>
<circle cx="196.6" cy="92.4" r=".44"/>
<circle cx="196.6" cy="121.8" r=".44"/>
<circle cx="196.6" cy="137.6" r=".44"/>
<circle cx="203.3" cy="137.6" r=".44"/>
<circle cx="38.4" cy="39.3" r=".44"/>
<circle cx="54.2" cy="46.1" r=".44"/>
<circle cx="187.5" cy="87.9" r=".44"/>
<circle cx="189.8" cy="112.8" r=".44"/>
<circle cx="237.3" cy="87.9" r=".44"/>
<circle cx="235" cy="112.8" r=".44"/>
<circle cx="131" cy="67.5" r=".44"/>
<circle cx="133.3" cy="67.5" r=".44"/>
<circle cx="135.6" cy="67.5" r=".44"/>
<circle cx="205.6" cy="69.8" r=".44"/>
<circle cx="196.6" cy="106" r=".44"/>
<circle cx="56.4" cy="121.8" r=".44"/>
<circle cx="56.4" cy="117.3" r=".44"/>
<circle cx="180.7" cy="135.3" r=".44"/>
<circle cx="87" cy="25.7" r=".44"/>
<circle cx="99.4" cy="25.7" r=".44"/>
<circle cx="81.3" cy="25.7" r=".44"/>
<circle cx="81.3" cy="28" r=".44"/>
<circle cx="110.7" cy="25.7" r=".44"/>
<circle cx="117.5" cy="25.7" r=".44"/>
<circle cx="163.8" cy="25.7" r=".44"/>
<circle cx="83.6" cy="157.9" r=".44"/>
<circle cx="92.6" cy="157.9" r=".44"/>
<circle cx="117.5" cy="59.6" r=".44"/>
<circle cx="110.7" cy="59.6" r=".44"/>
<circle cx="232.7" cy="115" r=".44"/>
<circle cx="221.4" cy="29.1" r=".44"/>
</g>
<g font-size="4">
<text x="8.5" y="206.4">12/17/2014</text>
<text x="27.2" y="206.4">10:46:13 AM f=0.89 C:\Users\a0272436\Documents\TI\Boards\LAUNCHXL2-F28069M\LAUNCHXL-F28069_B_1400922.sch (Sheet: 2/7)</text>
</g>
<g font-size="3.7" fill="#800000">
<text x="31.6" y="11.6">1</text>
<text x="71.9" y="11.6">2</text>
<text x="112.2" y="11.6">3</text>
<text x="152.5" y="11.6">4</text>
<text x="192.8" y="11.6">5</text>
<text x="233.1" y="11.6">6</text>
<text x="9.6" y="32.2">A</text>
<text x="254.8" y="32.2">A</text>
<text x="9.6" y="70">B</text>
<text x="254.8" y="70">B</text>
<text x="9.5" y="107.7">C</text>
<text x="254.7" y="107.7">C</text>
<text x="9.5" y="145.4">D</text>
<text x="254.7" y="145.4">D</text>
<text x="9.6" y="183.2">E</text>
<text x="254.8" y="183.2">E</text>
</g>
<g font-size="3.6" fill="#00f">
<text x="110.7" y="17.8">Vout = 3.3V</text>
<text x="110.7" y="21.2">Iout = 1A</text>
<text x="184.4" y="194.8">USB TO JTAG</text>
<text x="244" y="194.1">1.1</text>
</g>
<text font-size="3.6" fill="#808080" x="19.1" y="66.4">Mini USB</text>
<text font-size="3.6" fill="#800000" x="198.4" y="179.2">Roy Yaung</text>
<g font-size="2.5" fill="#808080">
<text x="49.7" y="21.2">TPS62162DSGR</text>
<text x="49.7" y="19">U17</text>
<text x="162.7" y="20.1">TP30</text>
<text x="209" y="21.2">JP3</text>
<text x="232.7" y="19">+5V</text>
<text x="22.5" y="25.7">USBVCC</text>
<text x="83.6" y="24.6">FTDI_3V3</text>
<text x="142.3" y="24.6">FTDI_3V3</text>
<text x="189.8" y="29.1">LP_5V</text>
<text x="220.3" y="25.7">TP10</text>
<text x="20.7" y="34.4">10uF</text>
<text x="75.7" y="34.8" transform="rotate(-90 75.7 34.8)">AGND</text>
<text x="209" y="32.3">R16</text>
<text x="21.6" y="39">C44</text>
<text x="75" y="37.9">100K</text>
<text x="80.6" y="36.7">2</text>
<text x="81.5" y="41.2">C45</text>
<text x="81.8" y="36.7">2uF</text>
<text x="100.3" y="40.8">0.1u</text>
<text x="100.3" y="36.5">C43</text>
<text x="162.4" y="37" transform="rotate(-90 162.4 37)">820</text>
<text x="166.7" y="37" transform="rotate(-90 166.7 37)">R46</text>
<text x="209" y="36.6">0</text>
<text x="209" y="39.1">R18</text>
<text x="76.1" y="42.2">R47</text>
<text x="107.3" y="46.1" transform="rotate(-90 107.3 46.1)">L2</text>
<text x="114.1" y="46.1" transform="rotate(-90 114.1 46.1)">L1</text>
<text x="162.2" y="46.8" transform="rotate(-90 162.2 46.8)">D4</text>
<text x="209" y="43.4">0</text>
<text x="209" y="45.9">R19</text>
<text x="23.7" y="51.7">AGND</text>
<text x="51.9" y="54">AGND</text>
<text x="84.7" y="52.9">AGND</text>
<text x="96" y="52.9">AGND</text>
<text x="109.6" y="54" transform="rotate(-90 109.6 54)">BLM15AG601SN1D</text>
<text x="116.3" y="54" transform="rotate(-90 116.3 54)">BLM15AG601SN1D</text>
<text x="209" y="50.1">0</text>
<text x="209" y="52.7">R20</text>
<text x="123.7" y="58.7" transform="rotate(-90 123.7 58.7)">C11</text>
<text x="128" y="58.7" transform="rotate(-90 128 58.7)">4.7u</text>
<text x="159.6" y="55.1">AGND</text>
<text x="209" y="56.9">0</text>
<text x="41.7" y="64">F1</text>
<text x="56.4" y="65.3">USBVCC</text>
<text x="94.2" y="63.8" transform="rotate(-90 94.2 63.8)">AGND</text>
<text x="101.8" y="64.8" transform="rotate(-90 101.8 64.8)">4.7u</text>
<text x="106.1" y="64.6" transform="rotate(-90 106.1 64.6)">C10</text>
<text x="136.7" y="61.9" transform="rotate(-90 136.7 61.9)">AGND</text>
<text x="203.4" y="60.8">JP1</text>
<text x="226" y="64.2">+3V3</text>
<text x="41.7" y="68.2">500mA</text>
<text x="74.5" y="67.5">FTDI_1V8</text>
<text x="137.8" y="67.5">FTDI_3V3</text>
<text x="196.6" y="69.8">FTDI_3V3</text>
<text x="209" y="68.5">R21</text>
<text x="220.3" y="66.4">TP12</text>
<text x="42.7" y="73.7">R15</text>
<text x="42.7" y="75.9">R33</text>
<text x="52.4" y="73.6">0R</text>
<text x="52.4" y="75.9">0R</text>
<text x="62.1" y="74.3">D-</text>
<text x="62.1" y="76.6">D+</text>
<text x="209" y="72.7">0</text>
<text x="210.1" y="74.3">U5</text>
<text x="85.8" y="83.4">FTDI_3V3</text>
<text x="241.8" y="81.1">TCK</text>
<text x="241.8" y="83.4">TDI</text>
<text x="55.1" y="89.6">C12</text>
<text x="61.9" y="89.6">C13</text>
<text x="68.6" y="89.6">C14</text>
<text x="75.4" y="89.6">C15</text>
<text x="241.8" y="85.6">TMS</text>
<text x="241.8" y="87.9">SCI_RX</text>
<text x="37.2" y="95.8">AGND</text>
<text x="55.1" y="93.9">0.1u</text>
<text x="61.9" y="93.9">0.1u</text>
<text x="68.6" y="93.9">0.1u</text>
<text x="75.4" y="93.9">3.3u</text>
<text x="90.3" y="90.1">D-</text>
<text x="90.3" y="94.7">D+</text>
<text x="87" y="100.1">R22</text>
<text x="193.2" y="99.2">AGND</text>
<text x="198.8" y="101.4">FTDI_3V3</text>
<text x="206.7" y="98.1">ISO7240</text>
<text x="223.3" y="99.2">GND</text>
<text x="227.1" y="101.4">+3V3</text>
<text x="50.8" y="104.8">AGND AGNDAGNDAGND</text>
<text x="87" y="104.4">1K</text>
<text x="157" y="106.9">R23</text>
<text x="214.1" y="102.6">U7</text>
<text x="224.8" y="102.6">TP13</text>
<text x="55.3" y="113.9">TP11</text>
<text x="95.8" y="113.9" transform="rotate(-90 95.8 113.9)">R24</text>
<text x="100.1" y="113.9" transform="rotate(-90 100.1 113.9)">12k</text>
<text x="157" y="111.2">1K</text>
<text x="239.5" y="110.5">TDO</text>
<text x="239.5" y="112.7">SCI_TX</text>
<text x="40.6" y="117.3">FTDI_3V3</text>
<text x="126.5" y="117.3">U6</text>
<text x="164.9" y="116.1">AGND</text>
<text x="239.5" y="115">JTAG_TRST</text>
<text x="40.6" y="125.2">U8</text>
<text x="93.7" y="122.9">AGND</text>
<text x="124.2" y="124">FT2232H</text>
<text x="24.8" y="128.6">FTDI_CLK</text>
<text x="55.5" y="128.6">VCC</text>
<text x="66.4" y="129.1" transform="rotate(-90 66.4 129.1)">10K</text>
<text x="70.7" y="129.2" transform="rotate(-90 70.7 129.2)">R12</text>
<text x="81.3" y="128.6">FTDI_CS</text>
<text x="81.3" y="130.8">FTDI_CLK</text>
<text x="160.4" y="130.8">FTDI_3V3</text>
<text x="206.7" y="129.7" transform="rotate(-90 206.7 129.7)">JP2</text>
<text x="211.6" y="126.3">ISO7231</text>
<text x="18.9" y="134.8">C16</text>
<text x="24.8" y="133.1">FTDI_CS</text>
<text x="71.1" y="136.3">R31</text>
<text x="81.3" y="133.1">FTDI_DATA</text>
<text x="81.3" y="137.6">FTDI_DATA</text>
<text x="206.7" y="136.3">R25</text>
<text x="18.9" y="139.1">0.1u</text>
<text x="24.8" y="139.9">FTDI_DATA</text>
<text x="55.8" y="141.5">GND</text>
<text x="71.1" y="140.5">2.2k</text>
<text x="159.1" y="143.3" transform="rotate(-90 159.1 143.3)">R26</text>
<text x="163.3" y="143.3" transform="rotate(-90 163.3 143.3)">330</text>
<text x="165.4" y="138.5">D7</text>
<text x="206.7" y="140.5">0</text>
<text x="37.2" y="146.7">93LC56BT-I/OT</text>
<text x="161.5" y="149.6">330</text>
<text x="161.5" y="145.3">R27</text>
<text x="172.2" y="149.8">D8</text>
<text x="193.2" y="145.5">AGND</text>
<text x="206.7" y="149.6">0</text>
<text x="206.7" y="145.3">R28</text>
<text x="223.3" y="144.4">GND</text>
<text x="88.1" y="155.7">12M</text>
<text x="206.7" y="152.1">R30</text>
<text x="54.2" y="159.1">AGND</text>
<text x="83.6" y="157">Q3</text>
<text x="162.7" y="158">PWREN#</text>
<text x="162.7" y="160.2">SUSPEND#</text>
<text x="206.7" y="156.4">0</text>
<text x="206.7" y="158.9">R32</text>
<text x="84.5" y="164.2">C17</text>
<text x="93.5" y="164.2">C18</text>
<text x="206.7" y="163.1">0</text>
<text x="84.5" y="168.5">36p</text>
<text x="93.5" y="168.5">36p</text>
<text x="46.3" y="177.2">TP14 TP15 TP16 TP17</text>
<text x="117.5" y="195.2">AGND</text>
</g>
<g font-size="2.5" fill="#800000">
<text x="51" y="139.6" transform="rotate(-90 51 139.6)">EEPROM</text>
<text x="53" y="139.6" transform="rotate(-90 53 139.6)">Array</text>
</g>
<g font-size="2.1" fill="#808080">
<text x="39.7" y="29.9">P$3</text>
<text x="39.7" y="25.4">P$2</text>
<text x="47.2" y="26.4">VIN</text>
<text x="57.1" y="28.7">VOS</text>
<text x="58" y="26.4">SW</text>
<text x="65.3" y="25.4">P$7</text>
<text x="65.3" y="27.7">P$6</text>
<text x="209.8" y="26" transform="rotate(-90 209.8 26)">1</text>
<text x="212.1" y="26" transform="rotate(-90 212.1 26)">2</text>
<text x="47.2" y="30.9">EN</text>
<text x="58.7" y="33.2">FB</text>
<text x="65.3" y="32.2">P$5</text>
<text x="39.7" y="36.7">P$4</text>
<text x="39.7" y="39">P$1</text>
<text x="47.2" y="37.7">GND</text>
<text x="47.2" y="40">PGND</text>
<text x="54.9" y="39.5" transform="rotate(-90 54.9 39.5)">EX_PAD</text>
<text x="58.4" y="40">PG</text>
<text x="65.3" y="39">P$8</text>
<text x="53.9" y="45.3" transform="rotate(-90 53.9 45.3)">P$9</text>
<text x="209.8" y="62.1" transform="rotate(-90 209.8 62.1)">1</text>
<text x="212.1" y="62.1" transform="rotate(-90 212.1 62.1)">2</text>
<text x="21.7" y="72.7">1</text>
<text x="21.7" y="75">2</text>
<text x="21.7" y="77.3">3</text>
<text x="112.6" y="72.2" transform="rotate(-90 112.6 72.2)">P$9</text>
<text x="114.9" y="72.2" transform="rotate(-90 114.9 72.2)">P$4</text>
<text x="119.4" y="72.2" transform="rotate(-90 119.4 72.2)">P$12</text>
<text x="121.7" y="72.2" transform="rotate(-90 121.7 72.2)">P$37</text>
<text x="123.9" y="72.2" transform="rotate(-90 123.9 72.2)">P$64</text>
<text x="128.4" y="72.2" transform="rotate(-90 128.4 72.2)">P$20</text>
<text x="130.7" y="72.2" transform="rotate(-90 130.7 72.2)">P$31</text>
<text x="133" y="72.2" transform="rotate(-90 133 72.2)">P$42</text>
<text x="135.2" y="72.2" transform="rotate(-90 135.2 72.2)">P$56</text>
<text x="139.4" y="77.3">ADBUS0</text>
<text x="151.2" y="76.3">P$16</text>
<text x="199.7" y="76.3">1</text>
<text x="203.2" y="77.3">VCC1</text>
<text x="214.3" y="77.3">VCC2</text>
<text x="221.8" y="76.3">16</text>
<text x="21.7" y="79.5">4</text>
<text x="21.7" y="81.8">5</text>
<text x="99.6" y="83.1">P$50</text>
<text x="113.6" y="81.1" transform="rotate(-90 113.6 81.1)">VPLL</text>
<text x="115.9" y="81.6" transform="rotate(-90 115.9 81.6)">VPHY</text>
<text x="129.4" y="83.5" transform="rotate(-90 129.4 83.5)">VCCIO1</text>
<text x="131.7" y="83.5" transform="rotate(-90 131.7 83.5)">VCCIO2</text>
<text x="134" y="83.5" transform="rotate(-90 134 83.5)">VCCIO3</text>
<text x="136.2" y="83.5" transform="rotate(-90 136.2 83.5)">VCCIO4</text>
<text x="139.4" y="81.8">ADBUS2</text>
<text x="139.4" y="79.5">ADBUS1</text>
<text x="151.2" y="83.1">P$19</text>
<text x="151.2" y="80.8">P$18</text>
<text x="151.2" y="78.5">P$17</text>
<text x="199.7" y="78.5">2</text>
<text x="199.7" y="80.8">3</text>
<text x="199.7" y="83.1">4</text>
<text x="203.2" y="79.5">GND1</text>
<text x="203.2" y="81.8">INA</text>
<text x="214.1" y="79.5">GND2</text>
<text x="214.2" y="81.8">OUTA</text>
<text x="221.8" y="78.5">15</text>
<text x="221.8" y="80.8">14</text>
<text x="221.8" y="83.1">13</text>
<text x="99.6" y="85.3">P$49</text>
<text x="100.7" y="89.8">P$7</text>
<text x="108.2" y="84">VREGIN</text>
<text x="108.2" y="86.3">VREGOUT</text>
<text x="120.4" y="84.2" transform="rotate(-90 120.4 84.2)">VCORE1</text>
<text x="122.7" y="84.2" transform="rotate(-90 122.7 84.2)">VCORE2</text>
<text x="124.9" y="84.2" transform="rotate(-90 124.9 84.2)">VCORE3</text>
<text x="139.4" y="88.6">ADBUS5</text>
<text x="139.4" y="86.3">ADBUS4</text>
<text x="139.4" y="84">ADBUS3</text>
<text x="151.2" y="89.8">P$23</text>
<text x="151.2" y="87.6">P$22</text>
<text x="151.2" y="85.3">P$21</text>
<text x="199.7" y="85.3">5</text>
<text x="199.7" y="87.6">6</text>
<text x="199.7" y="89.8">7</text>
<text x="203.2" y="84">INB</text>
<text x="203.2" y="86.3">INC</text>
<text x="203.2" y="88.6">IND</text>
<text x="214" y="86.3">OUTC</text>
<text x="214" y="88.6">OUTD</text>
<text x="214.1" y="84">OUTB</text>
<text x="221.8" y="89.8">10</text>
<text x="221.8" y="85.3">12</text>
<text x="221.8" y="87.6">11</text>
<text x="100.7" y="94.4">P$8</text>
<text x="108.2" y="90.8">USBDM</text>
<text x="108.2" y="95.3">USBDP</text>
<text x="139.4" y="93.1">ADBUS7</text>
<text x="139.4" y="90.8">ADBUS6</text>
<text x="151.2" y="92.1">P$24</text>
<text x="199.7" y="92.1">8</text>
<text x="203.2" y="93.1">GND1</text>
<text x="203.2" y="90.8">NC</text>
<text x="214.1" y="93.1">GND2</text>
<text x="216.7" y="90.8">EN</text>
<text x="221.8" y="92.1">9</text>
<text x="99.6" y="101.1">P$14</text>
<text x="100.7" y="98.9">P$6</text>
<text x="108.2" y="99.9">REF</text>
<text x="139.4" y="99.9">ACBUS1</text>
<text x="139.4" y="97.6">ACBUS0</text>
<text x="151.2" y="101.1">P$28</text>
<text x="151.2" y="98.9">P$27</text>
<text x="151.2" y="96.6">P$26</text>
<text x="108.2" y="102.1">RESET#</text>
<text x="139.4" y="104.4">ACBUS3</text>
<text x="139.4" y="102.1">ACBUS2</text>
<text x="139.4" y="106.6">ACBUS4</text>
<text x="151.2" y="103.4">P$29</text>
<text x="151.2" y="105.7">P$30</text>
<text x="151.2" y="107.9">P$32</text>
<text x="198.7" y="105.7">16</text>
<text x="198.7" y="107.9">15</text>
<text x="203.2" y="106.6">VCC2</text>
<text x="214.3" y="106.6">VCC1</text>
<text x="221.8" y="105.7">1</text>
<text x="221.8" y="107.9">2</text>
<text x="139.4" y="108.9">ACBUS5</text>
<text x="139.4" y="111.2">ACBUS6</text>
<text x="139.4" y="113.4">ACBUS7</text>
<text x="151.2" y="110.2">P$33</text>
<text x="151.2" y="112.4">P$34</text>
<text x="198.7" y="110.2">14</text>
<text x="198.7" y="112.4">13</text>
<text x="203.2" y="108.9">GND2</text>
<text x="203.2" y="111.2">OUTA</text>
<text x="203.2" y="113.4">OUTB</text>
<text x="214.1" y="108.9">GND1</text>
<text x="216.2" y="111.2">INA</text>
<text x="216.2" y="113.4">INB</text>
<text x="221.8" y="110.2">3</text>
<text x="221.8" y="112.4">4</text>
<text x="139.4" y="117.9">BDBUS0</text>
<text x="151.2" y="119.2">P$39</text>
<text x="151.2" y="117">P$38</text>
<text x="198.7" y="119.2">10</text>
<text x="198.7" y="114.7">12</text>
<text x="198.8" y="117">11</text>
<text x="203.2" y="115.7">INC</text>
<text x="203.2" y="117.9">NC2</text>
<text x="214" y="115.7">OUTC</text>
<text x="215.5" y="117.9">NC1</text>
<text x="221.8" y="114.7">5</text>
<text x="221.8" y="117">6</text>
<text x="221.8" y="119.2">7</text>
<text x="56.1" y="126" transform="rotate(-90 56.1 126)">6</text>
<text x="139.4" y="124.7">BDBUS3</text>
<text x="139.4" y="122.5">BDBUS2</text>
<text x="139.4" y="120.2">BDBUS1</text>
<text x="151.2" y="126">P$43</text>
<text x="151.2" y="123.7">P$41</text>
<text x="151.2" y="121.5">P$40</text>
<text x="199.7" y="121.5">9</text>
<text x="203.2" y="122.5">GND2</text>
<text x="203.2" y="120.2">EN2</text>
<text x="214.1" y="122.5">GND1</text>
<text x="215.7" y="120.2">EN1</text>
<text x="221.8" y="121.5">8</text>
<text x="39.2" y="128.3">4</text>
<text x="42.7" y="129.2">CLK</text>
<text x="99.6" y="128.3">P$63</text>
<text x="99.6" y="130.5">P$62</text>
<text x="108.2" y="129.2">EECS</text>
<text x="108.2" y="131.5">EECLK</text>
<text x="139.4" y="131.5">BDBUS6</text>
<text x="139.4" y="129.2">BDBUS5</text>
<text x="139.4" y="127">BDBUS4</text>
<text x="151.2" y="130.5">P$45</text>
<text x="151.2" y="128.3">P$44</text>
<text x="207.6" y="131.1" transform="rotate(-90 207.6 131.1)">1</text>
<text x="209.8" y="131.1" transform="rotate(-90 209.8 131.1)">2</text>
<text x="39.2" y="132.8">5</text>
<text x="42.7" y="133.8">CS</text>
<text x="61.3" y="137.3">1</text>
<text x="99.6" y="132.8">P$61</text>
<text x="108.2" y="133.8">EEDATA</text>
<text x="139.4" y="133.8">BDBUS7</text>
<text x="151.2" y="137.3">P$48</text>
<text x="151.2" y="132.8">P$46</text>
<text x="39.2" y="139.6">3</text>
<text x="42.7" y="140.5">DI</text>
<text x="56" y="138.3">DO</text>
<text x="56.1" y="143.5" transform="rotate(-90 56.1 143.5)">2</text>
<text x="100.7" y="141.8">P$2</text>
<text x="108.2" y="142.8">OSCI</text>
<text x="139.4" y="142.8">BCBUS2</text>
<text x="139.4" y="140.5">BCBUS1</text>
<text x="139.4" y="138.3">BCBUS0</text>
<text x="151.2" y="141.8">P$53</text>
<text x="151.2" y="139.6">P$52</text>
<text x="100.7" y="146.3">P$3</text>
<text x="108.2" y="147.3">OSCO</text>
<text x="139.4" y="145.1">BCBUS3</text>
<text x="139.4" y="147.3">BCBUS4</text>
<text x="139.4" y="149.6">BCBUS5</text>
<text x="151.2" y="144.1">P$54</text>
<text x="151.2" y="146.3">P$55</text>
<text x="151.2" y="148.6">P$57</text>
<text x="139.4" y="151.8">BCBUS6</text>
<text x="139.4" y="154.1">BCBUS7</text>
<text x="151.2" y="150.9">P$58</text>
<text x="151.2" y="153.1">P$59</text>
<text x="99.6" y="157.6">P$13</text>
<text x="108.2" y="158.6">TEST</text>
<text x="136.8" y="160.9">SUSPEND#</text>
<text x="138.8" y="158.6">PWREN#</text>
<text x="151.2" y="157.6">P$60</text>
<text x="151.2" y="159.9">P$36</text>
<text x="113.6" y="167.2" transform="rotate(-90 113.6 167.2)">TH</text>
<text x="120.4" y="167.2" transform="rotate(-90 120.4 167.2)">AGND</text>
<text x="124.9" y="167.2" transform="rotate(-90 124.9 167.2)">GND1</text>
<text x="127.2" y="167.2" transform="rotate(-90 127.2 167.2)">GND2</text>
<text x="129.4" y="167.2" transform="rotate(-90 129.4 167.2)">GND3</text>
<text x="131.7" y="167.2" transform="rotate(-90 131.7 167.2)">GND4</text>
<text x="134" y="167.2" transform="rotate(-90 134 167.2)">GND5</text>
<text x="136.2" y="167.2" transform="rotate(-90 136.2 167.2)">GND6</text>
<text x="138.5" y="167.2" transform="rotate(-90 138.5 167.2)">GND7</text>
<text x="140.7" y="167.2" transform="rotate(-90 140.7 167.2)">GND8</text>
<text x="112.6" y="173.9" transform="rotate(-90 112.6 173.9)">TH</text>
<text x="119.4" y="175.8" transform="rotate(-90 119.4 175.8)">P$10</text>
<text x="123.9" y="174.7" transform="rotate(-90 123.9 174.7)">P$1</text>
<text x="126.2" y="174.7" transform="rotate(-90 126.2 174.7)">P$5</text>
<text x="128.4" y="175.6" transform="rotate(-90 128.4 175.6)">P$11</text>
<text x="130.7" y="175.8" transform="rotate(-90 130.7 175.8)">P$15</text>
<text x="133" y="175.8" transform="rotate(-90 133 175.8)">P$25</text>
<text x="135.2" y="175.8" transform="rotate(-90 135.2 175.8)">P$35</text>
<text x="137.5" y="175.8" transform="rotate(-90 137.5 175.8)">P$47</text>
<text x="139.8" y="175.8" transform="rotate(-90 139.8 175.8)">P$51</text>
</g>
<g font-size="1.8" fill="#808080">
<text x="75" y="23.5">L7</text>
<text x="72.5" y="28">2.2uH</text>
</g>
<text font-size="1.2" fill="#808080" x="70" y="24.6">CDRH2D18/HPNP-2R2NC</text>
</svg>
